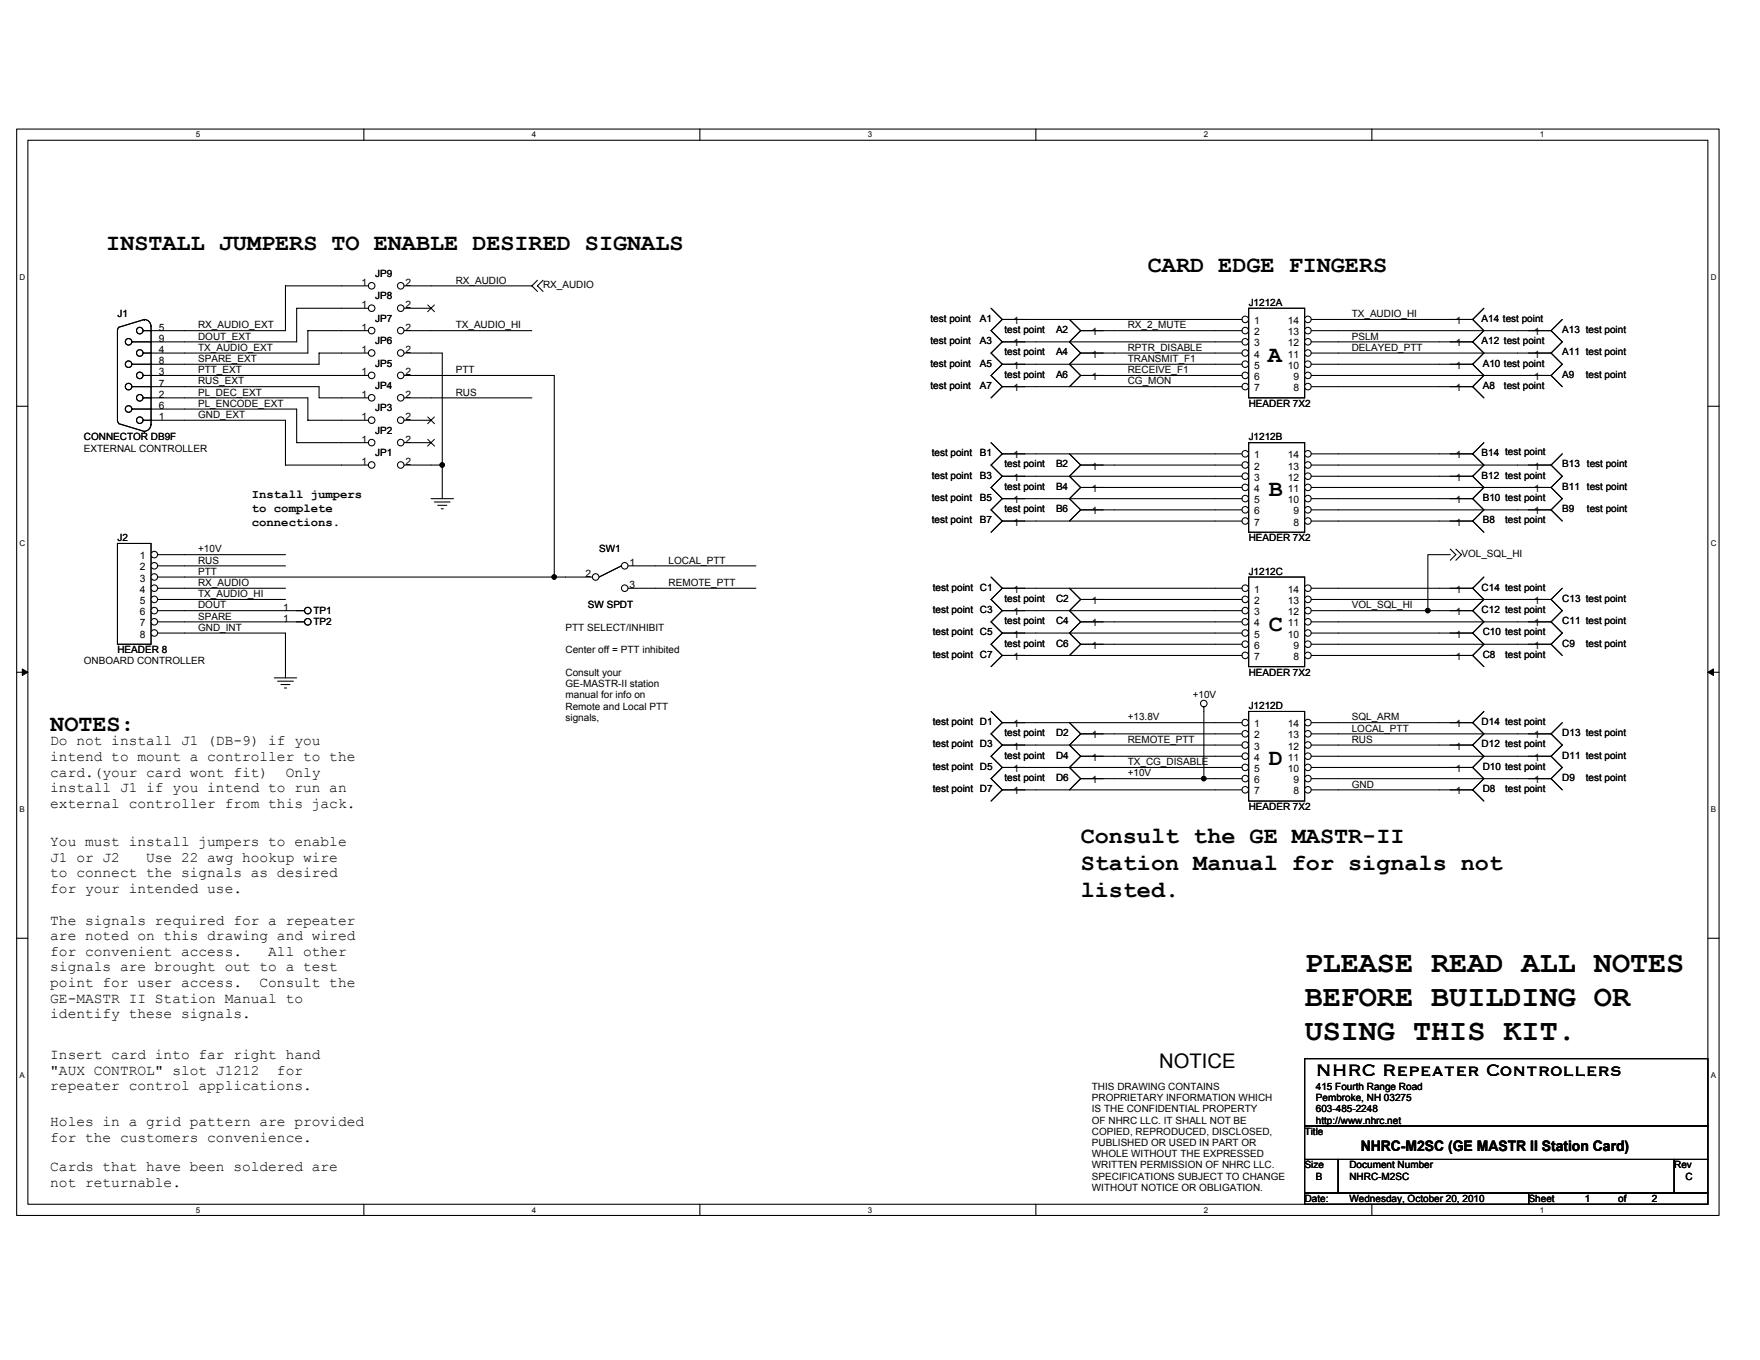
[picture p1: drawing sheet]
<svg xmlns="http://www.w3.org/2000/svg" width="279mm" height="216mm" viewBox="0 0 279 216" stroke-linecap="round" stroke-linejoin="round" font-family="sans-serif">
<path d="M2.6 20.5h270.3v172.5h-270.3zM4.4 22.3h266.7v168.9h-266.7z" fill="none" stroke="#000" stroke-width=".17"/>
<g fill="#fff">
<path d="M31.1 20.7h.7v1.4h-.7z"/>
<path d="M31.1 191.4h.7v1.4h-.7z"/>
</g>
<path d="M57.8 20.5v1.8M57.8 191.2v1.8" fill="none" stroke="#000" stroke-width=".17"/>
<g fill="#fff">
<path d="M84.4 20.7h.7v1.4h-.7z"/>
<path d="M84.4 191.4h.7v1.4h-.7z"/>
</g>
<path d="M111.1 20.5v1.8M111.1 191.2v1.8" fill="none" stroke="#000" stroke-width=".17"/>
<g fill="#fff">
<path d="M137.8 20.7h.7v1.4h-.7z"/>
<path d="M137.8 191.4h.7v1.4h-.7z"/>
</g>
<path d="M164.4 20.5v1.8M164.4 191.2v1.8" fill="none" stroke="#000" stroke-width=".17"/>
<g fill="#fff">
<path d="M191.1 20.7h.7v1.4h-.7z"/>
<path d="M191.1 191.4h.7v1.4h-.7z"/>
</g>
<path d="M217.8 20.5v1.8M217.8 191.2v1.8" fill="none" stroke="#000" stroke-width=".17"/>
<g fill="#fff">
<path d="M244.5 20.7h.7v1.4h-.7z"/>
<path d="M244.5 191.4h.7v1.4h-.7z"/>
<path d="M3.1 43.4h.9v1.4h-.9z"/>
<path d="M271.6 43.4h.9v1.4h-.9z"/>
<path d="M3.1 85.6h.9v1.4h-.9z"/>
<path d="M271.6 85.6h.9v1.4h-.9z"/>
</g>
<path d="M2.6 64.5h1.8M271.1 64.5h1.8" fill="none" stroke="#000" stroke-width=".17"/>
<g fill="#fff">
<path d="M3.1 127.8h.8v1.4h-.8z"/>
<path d="M271.6 127.8h.8v1.4h-.8z"/>
</g>
<path d="M2.6 106.7h1.8M271.1 106.7h1.8" fill="none" stroke="#000" stroke-width=".17"/>
<path d="M3.5 106.2l.9 .5-.9 .5zM271.1 106.7l.9-.5v1z" fill="#000" stroke="#000" stroke-width=".16"/>
<g fill="#fff">
<path d="M3.1 170.1h.8v1.4h-.8z"/>
<path d="M271.5 170.1h.9v1.4h-.9z"/>
</g>
<g fill="none" stroke="#000" stroke-width=".17">
<path d="M29.3 59.6h24.9M54.2 45.4h-8.9v7.1h-16M54.2 52.5h-5.3v3.5h-19.6M54.2 56h-3.5v1.8h-21.4M54.2 48.9h-7.1v5.4h-17.8M68.4 52.5h16M68.4 56h1.8v23.2M68.4 59.6h19.6v32M68.4 45.4h16M84.4 45.4l.9 .9M85.3 44.5l-.9 .9M86.2 44.5l-.9 .9 .9 .9"/>
<path d="M164.4 54.3h28.5M164.4 57.8h28.5M164.4 50.7h28.5M176.9 52.5h16M176.9 56h16M176.9 59.6h16M212.4 52.5h28.5M212.4 56h28.5M212.4 54.3h16.1M212.4 59.6h28.5M212.4 57.8h16.1M212.4 50.7h16.1"/>
<path d="M29.3 61.4h21.4v1.8h3.5M29.3 66.7h16v7.1h8.9M29.3 64.9h17.8v5.4h7.1M29.3 63.2h19.6v3.5h5.3M68.4 73.8h1.8M68.4 79.2h3.6M68.4 63.2h16M69 79.7h2.5M164.4 61.4h28.5M164.4 72.1h28.5M164.4 75.6h28.5M164.4 79.2h28.5"/>
<path d="M176.9 73.8h16M176.9 77.4h16M212.4 61.4h16.1M212.4 73.8h28.5M212.4 72.1h16.1M212.4 77.4h28.5M212.4 75.6h16.1M212.4 79.2h16.1M29.3 95.2h16M29.3 93.4h16M29.3 98.7h16M29.3 96.9h16"/>
<path d="M29.3 91.6h60.5M29.3 89.8h16M29.3 88.1h16M69.5 80.2h1.4M70 80.8h.4M104 93.4h16M104 89.8h16M164.4 82.7h28.5M164.4 93.4h28.5M164.4 96.9h28.5M176.9 80.9h16M176.9 95.2h16"/>
<path d="M176.9 98.7h16M212.4 80.9h28.5M212.4 82.7h16.1M212.4 95.2h28.5M212.4 93.4h16.1M212.4 98.7h28.5M212.4 96.9h16.1M230.2 88.1h-3.5v8.8M230.2 87.2l.9 .9-.9 .8M231.1 87.2l.9 .9-.9 .8M29.3 100.5h16v7.1M43.5 107.6h3.6"/>
<path d="M44.1 108.1h2.5M44.6 108.7h1.4M45.1 109.2h.4M164.4 100.5h28.5M164.4 104.1h28.5M164.4 114.7h28.5M164.4 118.3h28.5M176.9 102.3h16M176.9 116.5h16M191.1 112.2v11.4M198.2 112.9h8.9v14.3h-8.9zM212.4 102.3h28.5"/>
<path d="M212.4 100.5h16.1M212.4 104.1h16.1M212.4 116.5h28.5M212.4 114.7h16.1M212.4 118.3h16.1M164.4 121.8h28.5M164.4 125.4h28.5M176.9 120.1h16M176.9 123.6h16M212.4 120.1h28.5M212.4 123.6h28.5M212.4 121.8h16.1"/>
<path d="M212.4 125.4h16.1M2.6 148.9h1.8M271.1 148.9h1.8M207.1 168.1h64v10.6h-64zM207.1 178.7h64v5.4h-64zM207.1 184.1h5.3v5.3h-5.3zM207.1 189.4h35.6v1.8h-35.6zM212.4 184.1h53.4v5.3h-53.4zM242.7 189.4h28.4v1.8h-28.4zM265.8 184.1h5.3v5.3h-5.3z"/>
<circle cx="191.1" cy="111.7" r=".52"/>
</g>
<g fill="#000" stroke="#000" stroke-width=".17">
<circle cx="70.2" cy="73.8" r=".35"/>
<circle cx="88" cy="91.6" r=".35"/>
<circle cx="226.7" cy="96.9" r=".35"/>
<circle cx="191.1" cy="123.6" r=".35"/>
</g>
<circle cx="197.7" cy="114.7" r=".52" fill="#fff" stroke="#000" stroke-width=".17"/>
<path d="M192.9 114.7h4.3" fill="none" stroke="#000" stroke-width=".17"/>
<circle cx="207.6" cy="114.7" r=".52" fill="#fff" stroke="#000" stroke-width=".17"/>
<path d="M208.2 114.7h4.2" fill="none" stroke="#000" stroke-width=".17"/>
<circle cx="197.7" cy="116.5" r=".52" fill="#fff" stroke="#000" stroke-width=".17"/>
<path d="M192.9 116.5h4.3" fill="none" stroke="#000" stroke-width=".17"/>
<circle cx="207.6" cy="116.5" r=".52" fill="#fff" stroke="#000" stroke-width=".17"/>
<path d="M208.2 116.5h4.2" fill="none" stroke="#000" stroke-width=".17"/>
<circle cx="197.7" cy="118.3" r=".52" fill="#fff" stroke="#000" stroke-width=".17"/>
<path d="M192.9 118.3h4.3" fill="none" stroke="#000" stroke-width=".17"/>
<circle cx="207.6" cy="118.3" r=".52" fill="#fff" stroke="#000" stroke-width=".17"/>
<path d="M208.2 118.3h4.2" fill="none" stroke="#000" stroke-width=".17"/>
<circle cx="197.7" cy="120" r=".52" fill="#fff" stroke="#000" stroke-width=".17"/>
<path d="M192.9 120.1h4.3" fill="none" stroke="#000" stroke-width=".17"/>
<circle cx="207.6" cy="120" r=".52" fill="#fff" stroke="#000" stroke-width=".17"/>
<path d="M208.2 120.1h4.2" fill="none" stroke="#000" stroke-width=".17"/>
<circle cx="197.7" cy="121.8" r=".52" fill="#fff" stroke="#000" stroke-width=".17"/>
<path d="M192.9 121.8h4.3" fill="none" stroke="#000" stroke-width=".17"/>
<circle cx="207.6" cy="121.8" r=".52" fill="#fff" stroke="#000" stroke-width=".17"/>
<path d="M208.2 121.8h4.2" fill="none" stroke="#000" stroke-width=".17"/>
<circle cx="197.7" cy="123.6" r=".52" fill="#fff" stroke="#000" stroke-width=".17"/>
<path d="M192.9 123.6h4.3" fill="none" stroke="#000" stroke-width=".17"/>
<circle cx="207.6" cy="123.6" r=".52" fill="#fff" stroke="#000" stroke-width=".17"/>
<path d="M208.2 123.6h4.2" fill="none" stroke="#000" stroke-width=".17"/>
<circle cx="197.7" cy="125.4" r=".52" fill="#fff" stroke="#000" stroke-width=".17"/>
<path d="M192.9 125.4h4.3" fill="none" stroke="#000" stroke-width=".17"/>
<circle cx="207.6" cy="125.4" r=".52" fill="#fff" stroke="#000" stroke-width=".17"/>
<path d="M208.2 125.4h4.2" fill="none" stroke="#000" stroke-width=".17"/>
<circle cx="59" cy="52.5" r=".52" fill="#fff" stroke="#000" stroke-width=".17"/>
<path d="M54.2 52.5h4.3" fill="none" stroke="#000" stroke-width=".17"/>
<circle cx="63.6" cy="52.5" r=".52" fill="#fff" stroke="#000" stroke-width=".17"/>
<path d="M64.2 52.5h4.2M157.3 56l1.8 1.8-1.8 1.8M159.1 57.8h5.3M169.8 57.8l1.8 1.8-1.8 1.8M171.6 59.6h5.3M157.3 95.2l1.8 1.7-1.8 1.8M159.1 96.9h5.3M157.3 120.1l1.8 1.7-1.8 1.8M159.1 121.8h5.3" fill="none" stroke="#000" stroke-width=".17"/>
<circle cx="59" cy="63.2" r=".52" fill="#fff" stroke="#000" stroke-width=".17"/>
<path d="M54.2 63.2h4.3" fill="none" stroke="#000" stroke-width=".17"/>
<circle cx="63.6" cy="63.2" r=".52" fill="#fff" stroke="#000" stroke-width=".17"/>
<path d="M64.2 63.2h4.2M157.3 77.4l1.8 1.8-1.8 1.7M159.1 79.2h5.3M18.6 86.3h5.4v16h-5.4zM169.8 121.8l1.8 1.8-1.8 1.8M171.6 123.6h5.3" fill="none" stroke="#000" stroke-width=".17"/>
<circle cx="24.5" cy="88" r=".52" fill="#fff" stroke="#000" stroke-width=".17"/>
<path d="M25 88.1h4.3" fill="none" stroke="#000" stroke-width=".17"/>
<circle cx="24.5" cy="89.8" r=".52" fill="#fff" stroke="#000" stroke-width=".17"/>
<path d="M25 89.8h4.3" fill="none" stroke="#000" stroke-width=".17"/>
<circle cx="24.5" cy="91.6" r=".52" fill="#fff" stroke="#000" stroke-width=".17"/>
<path d="M25 91.6h4.3" fill="none" stroke="#000" stroke-width=".17"/>
<circle cx="24.5" cy="93.4" r=".52" fill="#fff" stroke="#000" stroke-width=".17"/>
<path d="M25 93.4h4.3" fill="none" stroke="#000" stroke-width=".17"/>
<circle cx="24.5" cy="95.2" r=".52" fill="#fff" stroke="#000" stroke-width=".17"/>
<path d="M25 95.2h4.3" fill="none" stroke="#000" stroke-width=".17"/>
<circle cx="24.5" cy="96.9" r=".52" fill="#fff" stroke="#000" stroke-width=".17"/>
<path d="M25 96.9h4.3" fill="none" stroke="#000" stroke-width=".17"/>
<circle cx="24.5" cy="98.7" r=".52" fill="#fff" stroke="#000" stroke-width=".17"/>
<path d="M25 98.7h4.3" fill="none" stroke="#000" stroke-width=".17"/>
<circle cx="24.5" cy="100.5" r=".52" fill="#fff" stroke="#000" stroke-width=".17"/>
<path d="M25 100.5h4.3" fill="none" stroke="#000" stroke-width=".17"/>
<circle cx="59" cy="73.8" r=".52" fill="#fff" stroke="#000" stroke-width=".17"/>
<path d="M54.2 73.8h4.3" fill="none" stroke="#000" stroke-width=".17"/>
<circle cx="63.6" cy="73.8" r=".52" fill="#fff" stroke="#000" stroke-width=".17"/>
<g fill="none" stroke="#000" stroke-width=".17">
<path d="M169.8 54.3l1.8 1.7-1.8 1.8M171.6 56h5.3M240.9 59.6h5.3M248 57.8l-1.8 1.8 1.8 1.8M64.2 73.8h4.2M157.3 70.3l1.8 1.8-1.8 1.7M159.1 72.1h5.3M169.8 75.6l1.8 1.8-1.8 1.8M171.6 77.4h5.3M98.7 89.8l-3.6 1.8M157.3 98.7l1.8 1.8-1.8 1.8M159.1 100.5h5.3"/>
<path d="M169.8 100.5l1.8 1.8-1.8 1.8M171.6 102.3h5.3"/>
</g>
<circle cx="94.6" cy="91.6" r=".52" fill="#fff" stroke="#000" stroke-width=".17"/>
<path d="M89.8 91.6h4.2" fill="none" stroke="#000" stroke-width=".17"/>
<circle cx="99.2" cy="89.8" r=".52" fill="#fff" stroke="#000" stroke-width=".17"/>
<path d="M99.7 89.8h4.3" fill="none" stroke="#000" stroke-width=".17"/>
<circle cx="99.2" cy="93.4" r=".52" fill="#fff" stroke="#000" stroke-width=".17"/>
<g fill="none" stroke="#000" stroke-width=".17">
<path d="M18.6 52.5v14.2l.2 .5M18.8 52l-.2 .5M21 54.3h8.3M21 57.8h8.3M22.7 52.5h6.6M22.7 56h6.6M22.7 59.6h6.6M22.9 50.7a1.07 1.07 0 0 1 1.1 1.1M22.9 50.7h.1M22.9 50.7l-4.1 1.3M24 51.8v15.6a1.1 1.1 0 0 1-1.1 1.1M18.8 67.2l4.1 1.3"/>
<path d="M21 61.4h8.3M21 64.9h8.3M22.7 63.2h6.6M22.7 66.7h6.6M22.9 68.5h.1M157.3 73.8l1.8 1.8-1.8 1.8M159.1 75.6h5.3M198.2 70.3h8.9v14.2h-8.9zM99.7 93.4h4.3M157.3 80.9l1.8 1.8-1.8 1.8M159.1 82.7h5.3M169.8 118.3l1.8 1.8-1.8 1.7"/>
<path d="M171.6 120.1h5.3"/>
<circle cx="20.4" cy="57.8" r=".52"/>
<circle cx="20.4" cy="54.3" r=".52"/>
<circle cx="22.2" cy="56" r=".52"/>
<circle cx="22.2" cy="52.5" r=".52"/>
<circle cx="22.2" cy="59.6" r=".52"/>
<circle cx="20.4" cy="64.9" r=".52"/>
<circle cx="20.4" cy="61.4" r=".52"/>
<circle cx="22.2" cy="63.2" r=".52"/>
<circle cx="22.2" cy="66.7" r=".52"/>
</g>
<circle cx="197.7" cy="72" r=".52" fill="#fff" stroke="#000" stroke-width=".17"/>
<path d="M192.9 72.1h4.3" fill="none" stroke="#000" stroke-width=".17"/>
<circle cx="207.6" cy="72" r=".52" fill="#fff" stroke="#000" stroke-width=".17"/>
<path d="M208.2 72.1h4.2" fill="none" stroke="#000" stroke-width=".17"/>
<circle cx="197.7" cy="73.8" r=".52" fill="#fff" stroke="#000" stroke-width=".17"/>
<path d="M192.9 73.8h4.3" fill="none" stroke="#000" stroke-width=".17"/>
<circle cx="207.6" cy="73.8" r=".52" fill="#fff" stroke="#000" stroke-width=".17"/>
<path d="M208.2 73.8h4.2" fill="none" stroke="#000" stroke-width=".17"/>
<circle cx="197.7" cy="75.6" r=".52" fill="#fff" stroke="#000" stroke-width=".17"/>
<path d="M192.9 75.6h4.3" fill="none" stroke="#000" stroke-width=".17"/>
<circle cx="207.6" cy="75.6" r=".52" fill="#fff" stroke="#000" stroke-width=".17"/>
<path d="M208.2 75.6h4.2" fill="none" stroke="#000" stroke-width=".17"/>
<circle cx="197.7" cy="77.4" r=".52" fill="#fff" stroke="#000" stroke-width=".17"/>
<path d="M192.9 77.4h4.3" fill="none" stroke="#000" stroke-width=".17"/>
<circle cx="207.6" cy="77.4" r=".52" fill="#fff" stroke="#000" stroke-width=".17"/>
<path d="M208.2 77.4h4.2" fill="none" stroke="#000" stroke-width=".17"/>
<circle cx="197.7" cy="79.2" r=".52" fill="#fff" stroke="#000" stroke-width=".17"/>
<path d="M192.9 79.2h4.3" fill="none" stroke="#000" stroke-width=".17"/>
<circle cx="207.6" cy="79.2" r=".52" fill="#fff" stroke="#000" stroke-width=".17"/>
<path d="M208.2 79.2h4.2" fill="none" stroke="#000" stroke-width=".17"/>
<circle cx="197.7" cy="80.9" r=".52" fill="#fff" stroke="#000" stroke-width=".17"/>
<path d="M192.9 80.9h4.3" fill="none" stroke="#000" stroke-width=".17"/>
<circle cx="207.6" cy="80.9" r=".52" fill="#fff" stroke="#000" stroke-width=".17"/>
<path d="M208.2 80.9h4.2" fill="none" stroke="#000" stroke-width=".17"/>
<circle cx="197.7" cy="82.7" r=".52" fill="#fff" stroke="#000" stroke-width=".17"/>
<path d="M192.9 82.7h4.3" fill="none" stroke="#000" stroke-width=".17"/>
<circle cx="207.6" cy="82.7" r=".52" fill="#fff" stroke="#000" stroke-width=".17"/>
<path d="M208.2 82.7h4.2M240.9 116.5h5.3M248 114.7l-1.8 1.8 1.8 1.8" fill="none" stroke="#000" stroke-width=".17"/>
<circle cx="59" cy="45.4" r=".52" fill="#fff" stroke="#000" stroke-width=".17"/>
<path d="M54.2 45.4h4.3" fill="none" stroke="#000" stroke-width=".17"/>
<circle cx="63.6" cy="45.4" r=".52" fill="#fff" stroke="#000" stroke-width=".17"/>
<path d="M64.2 45.4h4.2M157.3 59.6l1.8 1.8-1.8 1.8M228.5 57.8h5.3M235.6 56l-1.8 1.8 1.8 1.8M159.1 61.4h5.3M240.9 73.8h5.3M248 72.1l-1.8 1.7 1.8 1.8M169.8 96.9l1.8 1.8-1.8 1.8M171.6 98.7h5.3" fill="none" stroke="#000" stroke-width=".17"/>
<circle cx="59" cy="56" r=".52" fill="#fff" stroke="#000" stroke-width=".17"/>
<path d="M54.2 56h4.3" fill="none" stroke="#000" stroke-width=".17"/>
<circle cx="63.6" cy="56" r=".52" fill="#fff" stroke="#000" stroke-width=".17"/>
<path d="M64.2 56h4.2M228.5 50.7h5.3M235.6 48.9l-1.8 1.8 1.8 1.8M240.9 95.2h5.3M248 93.4l-1.8 1.8 1.8 1.7" fill="none" stroke="#000" stroke-width=".17"/>
<circle cx="59" cy="66.7" r=".52" fill="#fff" stroke="#000" stroke-width=".17"/>
<path d="M54.2 66.7h4.3" fill="none" stroke="#000" stroke-width=".17"/>
<circle cx="63.6" cy="66.7" r=".52" fill="#fff" stroke="#000" stroke-width=".17"/>
<g fill="none" stroke="#000" stroke-width=".17">
<path d="M169.8 50.7l1.8 1.8-1.8 1.8M171.6 52.5h5.3M235.6 59.6l-1.8 1.8 1.8 1.8M64.2 66.7h4.2M228.5 72.1h5.3M228.5 61.4h5.3M235.6 70.3l-1.8 1.8 1.8 1.7M240.9 77.4h5.3M248 75.6l-1.8 1.8 1.8 1.8-1.8 1.7 1.8 1.8M45.3 96.9h3M198.2 91.6h8.9v14.2h-8.9zM228.5 93.4h5.3"/>
<path d="M235.6 91.6l-1.8 1.8 1.8 1.8M240.9 98.7h5.3M240.9 80.9h5.3M248 96.9l-1.8 1.8 1.8 1.8M157.3 102.3l1.8 1.8-1.8 1.7M159.1 104.1h5.3M228.5 114.7h5.3M228.5 118.3h5.3M235.6 112.9l-1.8 1.8 1.8 1.8-1.8 1.8 1.8 1.8M248 118.3l-1.8 1.8 1.8 1.7-1.8 1.8 1.8 1.8M157.3 123.6l1.8 1.8-1.8 1.8M159.1 125.4h5.3"/>
<path d="M228.5 125.4h5.3M235.6 123.6l-1.8 1.8 1.8 1.8M240.9 120.1h5.3M240.9 123.6h5.3"/>
<circle cx="48.9" cy="96.9" r=".52"/>
</g>
<path d="M67.9 66.2l1.1 1.1M69 66.2l-1.1 1.1" fill="none" stroke="#000" stroke-width=".16"/>
<circle cx="197.7" cy="93.4" r=".52" fill="#fff" stroke="#000" stroke-width=".17"/>
<path d="M192.9 93.4h4.3" fill="none" stroke="#000" stroke-width=".17"/>
<circle cx="207.6" cy="93.4" r=".52" fill="#fff" stroke="#000" stroke-width=".17"/>
<path d="M208.2 93.4h4.2" fill="none" stroke="#000" stroke-width=".17"/>
<circle cx="197.7" cy="95.2" r=".52" fill="#fff" stroke="#000" stroke-width=".17"/>
<path d="M192.9 95.2h4.3" fill="none" stroke="#000" stroke-width=".17"/>
<circle cx="207.6" cy="95.2" r=".52" fill="#fff" stroke="#000" stroke-width=".17"/>
<path d="M208.2 95.2h4.2" fill="none" stroke="#000" stroke-width=".17"/>
<circle cx="197.7" cy="96.9" r=".52" fill="#fff" stroke="#000" stroke-width=".17"/>
<path d="M192.9 96.9h4.3" fill="none" stroke="#000" stroke-width=".17"/>
<circle cx="207.6" cy="96.9" r=".52" fill="#fff" stroke="#000" stroke-width=".17"/>
<path d="M208.2 96.9h4.2" fill="none" stroke="#000" stroke-width=".17"/>
<circle cx="197.7" cy="98.7" r=".52" fill="#fff" stroke="#000" stroke-width=".17"/>
<path d="M192.9 98.7h4.3" fill="none" stroke="#000" stroke-width=".17"/>
<circle cx="207.6" cy="98.7" r=".52" fill="#fff" stroke="#000" stroke-width=".17"/>
<path d="M208.2 98.7h4.2" fill="none" stroke="#000" stroke-width=".17"/>
<circle cx="197.7" cy="100.5" r=".52" fill="#fff" stroke="#000" stroke-width=".17"/>
<path d="M192.9 100.5h4.3" fill="none" stroke="#000" stroke-width=".17"/>
<circle cx="207.6" cy="100.5" r=".52" fill="#fff" stroke="#000" stroke-width=".17"/>
<path d="M208.2 100.5h4.2" fill="none" stroke="#000" stroke-width=".17"/>
<circle cx="197.7" cy="102.3" r=".52" fill="#fff" stroke="#000" stroke-width=".17"/>
<path d="M192.9 102.3h4.3" fill="none" stroke="#000" stroke-width=".17"/>
<circle cx="207.6" cy="102.3" r=".52" fill="#fff" stroke="#000" stroke-width=".17"/>
<path d="M208.2 102.3h4.2" fill="none" stroke="#000" stroke-width=".17"/>
<circle cx="197.7" cy="104" r=".52" fill="#fff" stroke="#000" stroke-width=".17"/>
<path d="M192.9 104.1h4.3" fill="none" stroke="#000" stroke-width=".17"/>
<circle cx="207.6" cy="104" r=".52" fill="#fff" stroke="#000" stroke-width=".17"/>
<path d="M228.5 82.7h5.3M235.6 80.9l-1.8 1.8 1.8 1.8M208.2 104.1h4.2" fill="none" stroke="#000" stroke-width=".17"/>
<circle cx="59" cy="48.9" r=".52" fill="#fff" stroke="#000" stroke-width=".17"/>
<path d="M54.2 48.9h4.3" fill="none" stroke="#000" stroke-width=".17"/>
<circle cx="63.6" cy="48.9" r=".52" fill="#fff" stroke="#000" stroke-width=".17"/>
<g fill="none" stroke="#000" stroke-width=".17">
<path d="M64.2 48.9h4.2M240.9 56h5.3M248 54.3l-1.8 1.7 1.8 1.8M228.5 75.6h5.3M235.6 73.8l-1.8 1.8 1.8 1.8M45.3 98.7h3M169.8 93.4l1.8 1.8-1.8 1.7M171.6 95.2h5.3M228.5 96.9h5.3M235.6 95.2l-1.8 1.7 1.8 1.8M169.8 114.7l1.8 1.8-1.8 1.8M171.6 116.5h5.3"/>
<path d="M240.9 102.3h5.3M248 100.5l-1.8 1.8 1.8 1.8M228.5 121.8h5.3M235.6 120.1l-1.8 1.7 1.8 1.8"/>
<circle cx="48.9" cy="98.7" r=".52"/>
</g>
<path d="M67.9 48.4l1.1 1.1M69 48.4l-1.1 1.1" fill="none" stroke="#000" stroke-width=".16"/>
<circle cx="59" cy="59.6" r=".52" fill="#fff" stroke="#000" stroke-width=".17"/>
<path d="M54.2 59.6h4.3" fill="none" stroke="#000" stroke-width=".17"/>
<circle cx="63.6" cy="59.6" r=".52" fill="#fff" stroke="#000" stroke-width=".17"/>
<path d="M64.2 59.6h4.2M157.3 48.9l1.8 1.8-1.8 1.8M159.1 50.7h5.3M169.8 72.1l1.8 1.7-1.8 1.8M171.6 73.8h5.3M228.5 79.2h5.3M235.6 77.4l-1.8 1.8 1.8 1.7M228.5 104.1h5.3M235.6 102.3l-1.8 1.8 1.8 1.7" fill="none" stroke="#000" stroke-width=".17"/>
<circle cx="59" cy="70.3" r=".52" fill="#fff" stroke="#000" stroke-width=".17"/>
<path d="M54.2 70.3h4.3" fill="none" stroke="#000" stroke-width=".17"/>
<circle cx="63.6" cy="70.3" r=".52" fill="#fff" stroke="#000" stroke-width=".17"/>
<g fill="none" stroke="#000" stroke-width=".17">
<path d="M157.3 52.5l1.8 1.8-1.8 1.7M159.1 54.3h5.3M198.2 48.9h8.9v14.3h-8.9zM228.5 54.3h5.3M235.6 52.5l-1.8 1.8 1.8 1.7M240.9 52.5h5.3M248 50.7l-1.8 1.8 1.8 1.8M64.2 70.3h4.2M169.8 79.2l1.8 1.7-1.8 1.8M157.3 91.6l1.8 1.8-1.8 1.8M159.1 93.4h5.3M171.6 80.9h5.3"/>
<path d="M235.6 98.7l-1.8 1.8 1.8 1.8M157.3 112.9l1.8 1.8-1.8 1.8 1.8 1.8-1.8 1.8M159.1 114.7h5.3M159.1 118.3h5.3M228.5 100.5h5.3"/>
</g>
<path d="M67.9 69.7l1.1 1.1M69 69.7l-1.1 1.1" fill="none" stroke="#000" stroke-width=".16"/>
<circle cx="197.7" cy="50.7" r=".52" fill="#fff" stroke="#000" stroke-width=".17"/>
<path d="M192.9 50.7h4.3" fill="none" stroke="#000" stroke-width=".17"/>
<circle cx="207.6" cy="50.7" r=".52" fill="#fff" stroke="#000" stroke-width=".17"/>
<path d="M208.2 50.7h4.2" fill="none" stroke="#000" stroke-width=".17"/>
<circle cx="197.7" cy="52.5" r=".52" fill="#fff" stroke="#000" stroke-width=".17"/>
<path d="M192.9 52.5h4.3" fill="none" stroke="#000" stroke-width=".17"/>
<circle cx="207.6" cy="52.5" r=".52" fill="#fff" stroke="#000" stroke-width=".17"/>
<path d="M208.2 52.5h4.2" fill="none" stroke="#000" stroke-width=".17"/>
<circle cx="197.7" cy="54.3" r=".52" fill="#fff" stroke="#000" stroke-width=".17"/>
<path d="M192.9 54.3h4.3" fill="none" stroke="#000" stroke-width=".17"/>
<circle cx="207.6" cy="54.3" r=".52" fill="#fff" stroke="#000" stroke-width=".17"/>
<path d="M208.2 54.3h4.2" fill="none" stroke="#000" stroke-width=".17"/>
<circle cx="197.7" cy="56" r=".52" fill="#fff" stroke="#000" stroke-width=".17"/>
<path d="M192.9 56h4.3" fill="none" stroke="#000" stroke-width=".17"/>
<circle cx="207.6" cy="56" r=".52" fill="#fff" stroke="#000" stroke-width=".17"/>
<path d="M208.2 56h4.2" fill="none" stroke="#000" stroke-width=".17"/>
<circle cx="197.7" cy="57.8" r=".52" fill="#fff" stroke="#000" stroke-width=".17"/>
<path d="M192.9 57.8h4.3" fill="none" stroke="#000" stroke-width=".17"/>
<circle cx="207.6" cy="57.8" r=".52" fill="#fff" stroke="#000" stroke-width=".17"/>
<path d="M208.2 57.8h4.2" fill="none" stroke="#000" stroke-width=".17"/>
<circle cx="197.7" cy="59.6" r=".52" fill="#fff" stroke="#000" stroke-width=".17"/>
<path d="M192.9 59.6h4.3" fill="none" stroke="#000" stroke-width=".17"/>
<circle cx="207.6" cy="59.6" r=".52" fill="#fff" stroke="#000" stroke-width=".17"/>
<path d="M208.2 59.6h4.2" fill="none" stroke="#000" stroke-width=".17"/>
<circle cx="197.7" cy="61.4" r=".52" fill="#fff" stroke="#000" stroke-width=".17"/>
<path d="M192.9 61.4h4.3" fill="none" stroke="#000" stroke-width=".17"/>
<circle cx="207.6" cy="61.4" r=".52" fill="#fff" stroke="#000" stroke-width=".17"/>
<path d="M208.2 61.4h4.2" fill="none" stroke="#000" stroke-width=".17"/>
<g fill="#000" stroke="#000" stroke-width=".17">
<circle cx="70.2" cy="73.8" r=".35"/>
<circle cx="88" cy="91.6" r=".35"/>
<circle cx="226.7" cy="96.9" r=".35"/>
<circle cx="191.1" cy="123.6" r=".35"/>
</g>
<g font-size="4.8">
<text x="207.1" y="154.3">PLEASE READ ALL NOTES</text>
<text x="207.1" y="159.7">BEFORE BUILDING OR</text>
<text x="207.1" y="165.2">USING THIS KIT.</text>
</g>
<g font-size="3.7">
<text x="16.9" y="39.6">INSTALL JUMPERS TO ENABLE DESIRED SIGNALS</text>
<text x="182.2" y="43.2">CARD EDGE FINGERS</text>
<text x="201.3" y="57.4">A</text>
<text x="201.4" y="78.7">B</text>
<text x="201.4" y="100.2">C</text>
<text x="8" y="116.1">NOTES:</text>
<text x="201.4" y="121.4">D</text>
<text x="171.6" y="133.9">Consult the GE MASTR-II</text>
<text x="171.6" y="138.1">Station Manual for signals not</text>
<text x="171.6" y="142.4">listed.</text>
</g>
<text font-size="3.4" x="208.9" y="170.8">NHRC Repeater Controllers</text>
<text font-size="3.2" x="184" y="169.5">NOTICE</text>
<g font-size="2.3">
<text x="8" y="118.3">Do not install J1 (DB-9) if you</text>
<text x="8" y="120.8">intend to mount a controller to the</text>
<text x="8" y="123.3">card.(your card wont fit)</text>
<text x="8" y="125.8">install J1 if you intend to run an</text>
<text x="45.4" y="123.3">Only</text>
<text x="8" y="128.2">external controller from this jack.</text>
<text x="8" y="134.3">You must install jumpers to enable</text>
<text x="8" y="136.8">J1 or J2</text>
<text x="23.2" y="136.8">Use 22 awg hookup wire</text>
<text x="8" y="139.3">to connect the signals as desired</text>
<text x="8" y="141.8">for your intended use.</text>
<text x="8" y="146.8">The signals required for a repeater</text>
<text x="8" y="149.3">are noted on this drawing and wired</text>
<text x="8" y="151.7">for convenient access.</text>
<text x="8" y="154.2">signals are brought out to a test</text>
<text x="42.6" y="151.7">All other</text>
<text x="8" y="156.7">point for user access.</text>
<text x="8" y="159.2">GE-MASTR II Station Manual to</text>
<text x="8" y="161.6">identify these signals.</text>
<text x="41.2" y="156.7">Consult the</text>
<text x="8" y="168.1">Insert card into far right hand</text>
<text x="8" y="170.6">&quot;AUX CONTROL&quot; slot J1212</text>
<text x="8" y="173.1">repeater control applications.</text>
<text x="44" y="170.6">for</text>
<text x="8" y="178.8">Holes in a grid pattern are provided</text>
<text x="8" y="185.9">Cards that have been soldered are</text>
<text x="8" y="181.3">for the customers convenience.</text>
<text x="216" y="182.6">NHRC-M2SC (GE MASTR II Station Card)</text>
<text x="8" y="188.4">not returnable.</text>
</g>
<g font-size="1.9">
<text x="40" y="79">Install jumpers</text>
<text x="40" y="81.2">to complete</text>
<text x="40" y="83.5">connections.</text>
</g>
<g font-size="1.6">
<text x="57.4" y="45.4">1</text>
<text x="59.5" y="44">JP9</text>
<text x="59.5" y="47.5">JP8</text>
<text x="64.3" y="45.4">2</text>
<text x="72.3" y="45">RX_AUDIO</text>
<text x="86.2" y="45.7">RX_AUDIO</text>
<text x="18.6" y="50.4">J1</text>
<text x="25.2" y="52.5">5</text>
<text x="31.5" y="53.9">DOUT_EXT</text>
<text x="31.5" y="52.1">RX_AUDIO_EXT</text>
<text x="57.4" y="52.5">1</text>
<text x="57.4" y="48.9">1</text>
<text x="59.5" y="51.1">JP7</text>
<text x="64.3" y="52.5">2</text>
<text x="64.3" y="48.9">2</text>
<text x="72.3" y="52.1">TX_AUDIO_HI</text>
<text x="147.7" y="51.1">test point</text>
<text x="155.6" y="51.1">A1</text>
<text x="159.5" y="52.9">test point</text>
<text x="160.9" y="51.4">1</text>
<text x="167.6" y="52.9">A2</text>
<text x="173.3" y="53.2">1</text>
<text x="179" y="52.1">RX_2_MUTE</text>
<text x="198.2" y="48.6">J1212A</text>
<text x="199.1" y="51.4">1</text>
<text x="199.1" y="53.2">2</text>
<text x="204.4" y="51.4">14</text>
<text x="204.4" y="53.2">13</text>
<text x="214.6" y="53.9">PSLM</text>
<text x="214.6" y="50.4">TX_AUDIO_HI</text>
<text x="231.1" y="51.4">1</text>
<text x="235.2" y="51.1">A14 test point</text>
<text x="243.6" y="53.2">1</text>
<text x="248" y="52.9">A13 test point</text>
<text x="25.2" y="54.3">9</text>
<text x="25.2" y="56">4</text>
<text x="25.2" y="57.8">8</text>
<text x="25.2" y="59.6">3</text>
<text x="31.5" y="59.2">PTT_EXT</text>
<text x="31.5" y="55.7">TX_AUDIO_EXT</text>
<text x="31.5" y="57.5">SPARE_EXT</text>
<text x="57.4" y="56">1</text>
<text x="57.4" y="59.6">1</text>
<text x="59.5" y="54.6">JP6</text>
<text x="59.5" y="58.2">JP5</text>
<text x="64.3" y="56">2</text>
<text x="64.3" y="59.6">2</text>
<text x="72.3" y="59.2">PTT</text>
<text x="147.7" y="58.2">test point</text>
<text x="147.7" y="54.6">test point</text>
<text x="155.6" y="58.2">A5</text>
<text x="155.6" y="54.6">A3</text>
<text x="159.5" y="60">test point</text>
<text x="159.5" y="56.4">test point</text>
<text x="160.9" y="58.5">1</text>
<text x="160.9" y="55">1</text>
<text x="167.6" y="60">A6</text>
<text x="167.6" y="56.4">A4</text>
<text x="173.3" y="56.8">1</text>
<text x="179" y="55.7">RPTR_DISABLE</text>
<text x="179" y="59.2">RECEIVE_F1</text>
<text x="179" y="57.5">TRANSMIT_F1</text>
<text x="199.1" y="55">3</text>
<text x="199.1" y="56.8">4</text>
<text x="199.1" y="58.5">5</text>
<text x="204.4" y="55">12</text>
<text x="204.4" y="56.8">11</text>
<text x="204.4" y="58.5">10</text>
<text x="214.6" y="55.7">DELAYED_PTT</text>
<text x="231.1" y="58.5">1</text>
<text x="231.1" y="55">1</text>
<text x="235.2" y="54.6">A12 test point</text>
<text x="235.4" y="58.2">A10 test point</text>
<text x="243.6" y="56.8">1</text>
<text x="248" y="60">A9</text>
<text x="248" y="56.4">A11 test point</text>
<text x="251.7" y="60">test point</text>
<text x="25.2" y="61.4">7</text>
<text x="25.2" y="63.1">2</text>
<text x="25.2" y="64.9">6</text>
<text x="31.5" y="61">RUS_EXT</text>
<text x="31.5" y="64.6">PL_ENCODE_EXT</text>
<text x="31.5" y="62.8">PL_DEC_EXT</text>
<text x="57.4" y="63.1">1</text>
<text x="59.5" y="61.7">JP4</text>
<text x="59.5" y="65.3">JP3</text>
<text x="64.3" y="63.1">2</text>
<text x="72.3" y="62.8">RUS</text>
<text x="147.7" y="61.7">test point</text>
<text x="155.6" y="61.7">A7</text>
<text x="160.9" y="62.1">1</text>
<text x="173.3" y="60.3">1</text>
<text x="179" y="61">CG_MON</text>
<text x="198.2" y="64.6">HEADER 7X2</text>
<text x="199.1" y="60.3">6</text>
<text x="199.1" y="62.1">7</text>
<text x="205.3" y="60.3">9</text>
<text x="205.3" y="62.1">8</text>
<text x="231.1" y="62.1">1</text>
<text x="235.4" y="61.7">A8</text>
<text x="238.8" y="61.7">test point</text>
<text x="243.6" y="60.3">1</text>
<text x="13.3" y="71.7">EXTERNAL CONTROLLER</text>
<text x="13.3" y="69.9">CONNECTOR DB9F</text>
<text x="25.2" y="66.7">1</text>
<text x="31.5" y="66.4">GND_EXT</text>
<text x="57.4" y="66.7">1</text>
<text x="57.4" y="70.3">1</text>
<text x="59.5" y="68.9">JP2</text>
<text x="64.3" y="66.7">2</text>
<text x="64.3" y="70.3">2</text>
<text x="198.2" y="69.9">J1212B</text>
<text x="57.4" y="73.8">1</text>
<text x="59.5" y="72.4">JP1</text>
<text x="64.3" y="73.8">2</text>
<text x="147.9" y="72.4">test point</text>
<text x="147.9" y="76">test point</text>
<text x="155.6" y="72.4">B1</text>
<text x="155.6" y="76">B3</text>
<text x="159.5" y="77.7">test point</text>
<text x="159.5" y="74.2">test point</text>
<text x="160.9" y="72.8">1</text>
<text x="160.9" y="76.3">1</text>
<text x="167.6" y="77.7">B4</text>
<text x="167.6" y="74.2">B2</text>
<text x="173.3" y="74.5">1</text>
<text x="199.1" y="72.8">1</text>
<text x="199.1" y="74.5">2</text>
<text x="199.1" y="76.3">3</text>
<text x="204.4" y="72.8">14</text>
<text x="204.4" y="74.5">13</text>
<text x="204.4" y="76.3">12</text>
<text x="231.1" y="72.8">1</text>
<text x="231.1" y="76.3">1</text>
<text x="235.2" y="72.4">B14 test point</text>
<text x="235.2" y="76">B12 test point</text>
<text x="243.6" y="74.5">1</text>
<text x="248" y="74.2">B13 test point</text>
<text x="248" y="77.7">B11 test point</text>
<text x="147.9" y="79.5">test point</text>
<text x="147.9" y="83.1">test point</text>
<text x="155.6" y="79.5">B5</text>
<text x="155.6" y="83.1">B7</text>
<text x="159.5" y="81.3">test point</text>
<text x="160.9" y="79.9">1</text>
<text x="160.9" y="83.4">1</text>
<text x="167.6" y="81.3">B6</text>
<text x="173.3" y="78.1">1</text>
<text x="173.3" y="81.7">1</text>
<text x="199.1" y="78.1">4</text>
<text x="199.1" y="79.9">5</text>
<text x="199.1" y="81.7">6</text>
<text x="199.1" y="83.4">7</text>
<text x="204.4" y="78.1">11</text>
<text x="204.4" y="79.9">10</text>
<text x="205.3" y="81.7">9</text>
<text x="205.3" y="83.4">8</text>
<text x="231.1" y="83.4">1</text>
<text x="231.1" y="79.9">1</text>
<text x="235.4" y="83.1">B8</text>
<text x="235.4" y="79.5">B10 test point</text>
<text x="239" y="83.1">test point</text>
<text x="243.6" y="78.1">1</text>
<text x="243.6" y="81.7">1</text>
<text x="248" y="81.3">B9</text>
<text x="251.9" y="81.3">test point</text>
<text x="18.6" y="85.9">J2</text>
<text x="22.2" y="88.8">1</text>
<text x="31.5" y="89.5">RUS</text>
<text x="31.5" y="87.7">+10V</text>
<text x="95.1" y="87.7">SW1</text>
<text x="99.9" y="89.8">1</text>
<text x="106.1" y="89.5">LOCAL_PTT</text>
<text x="198.2" y="85.9">HEADER 7X2</text>
<text x="232" y="88.4">VOL_SQL_HI</text>
<text x="22.2" y="90.6">2</text>
<text x="22.2" y="92.3">3</text>
<text x="22.2" y="94.1">4</text>
<text x="22.2" y="95.9">5</text>
<text x="31.5" y="91.2">PTT</text>
<text x="31.5" y="93">RX_AUDIO</text>
<text x="31.5" y="94.8">TX_AUDIO_HI</text>
<text x="93" y="91.6">2</text>
<text x="99.9" y="93.4">3</text>
<text x="106.1" y="93">REMOTE_PTT</text>
<text x="148.1" y="93.7">test point C1</text>
<text x="159.5" y="95.5">test point</text>
<text x="160.9" y="94.1">1</text>
<text x="167.6" y="95.5">C2</text>
<text x="173.3" y="95.9">1</text>
<text x="198.2" y="91.2">J1212C</text>
<text x="199.1" y="94.1">1</text>
<text x="199.1" y="95.9">2</text>
<text x="204.4" y="94.1">14</text>
<text x="204.4" y="95.9">13</text>
<text x="231.1" y="94.1">1</text>
<text x="235.2" y="93.7">C14 test point</text>
<text x="243.6" y="95.9">1</text>
<text x="248" y="95.5">C13 test point</text>
<text x="22.2" y="97.7">6</text>
<text x="22.2" y="99.4">7</text>
<text x="22.2" y="101.2">8</text>
<text x="31.5" y="96.6">DOUT</text>
<text x="31.5" y="98.4">SPARE</text>
<text x="31.5" y="100.1">GND_INT</text>
<text x="45" y="96.9">1</text>
<text x="45" y="98.7">1</text>
<text x="49.8" y="97.5">TP1</text>
<text x="49.8" y="99.3">TP2</text>
<text x="89.8" y="100.1">PTT SELECT/INHIBIT</text>
<text x="93.3" y="96.6">SW SPDT</text>
<text x="148.1" y="97.3">test point C3</text>
<text x="148.1" y="100.9">test point C5</text>
<text x="159.5" y="99.1">test point</text>
<text x="160.9" y="97.7">1</text>
<text x="160.9" y="101.2">1</text>
<text x="167.6" y="99.1">C4</text>
<text x="173.3" y="99.4">1</text>
<text x="199.1" y="97.7">3</text>
<text x="199.1" y="99.4">4</text>
<text x="199.1" y="101.2">5</text>
<text x="204.4" y="97.7">12</text>
<text x="204.4" y="99.4">11</text>
<text x="204.4" y="101.2">10</text>
<text x="214.6" y="96.6">VOL_SQL_HI</text>
<text x="231.1" y="97.7">1</text>
<text x="231.1" y="101.2">1</text>
<text x="235.2" y="97.3">C12 test point</text>
<text x="235.4" y="100.9">C10 test point</text>
<text x="243.6" y="99.4">1</text>
<text x="248" y="99.1">C11 test point</text>
<text x="13.3" y="105.5">ONBOARD CONTROLLER</text>
<text x="18.6" y="103.7">HEADER 8</text>
<text x="89.8" y="103.7">Center off = PTT inhibited</text>
<text x="89.8" y="107.3">Consult your</text>
<text x="148.1" y="104.4">test point C7</text>
<text x="159.5" y="102.6">test point</text>
<text x="160.9" y="104.8">1</text>
<text x="167.6" y="102.6">C6</text>
<text x="173.3" y="103">1</text>
<text x="198.2" y="107.3">HEADER 7X2</text>
<text x="199.1" y="103">6</text>
<text x="199.1" y="104.8">7</text>
<text x="205.3" y="103">9</text>
<text x="205.3" y="104.8">8</text>
<text x="231.1" y="104.8">1</text>
<text x="235.4" y="104.4">C8</text>
<text x="238.9" y="104.4">test point</text>
<text x="243.6" y="103">1</text>
<text x="248" y="102.6">C9</text>
<text x="251.7" y="102.6">test point</text>
<text x="89.8" y="109.1">GE-MASTR-II station</text>
<text x="89.8" y="110.8">manual for info on</text>
<text x="89.8" y="112.6">Remote and Local PTT</text>
<text x="189.3" y="110.8">+10V</text>
<text x="198.2" y="112.6">J1212D</text>
<text x="89.8" y="114.4">signals,</text>
<text x="148.1" y="115.1">test point D1</text>
<text x="148.1" y="118.6">test point D3</text>
<text x="159.5" y="116.9">test point</text>
<text x="160.9" y="115.4">1</text>
<text x="160.9" y="119">1</text>
<text x="167.6" y="116.9">D2</text>
<text x="173.3" y="117.2">1</text>
<text x="179" y="114.4">+13.8V</text>
<text x="179" y="117.9">REMOTE_PTT</text>
<text x="199.1" y="115.4">1</text>
<text x="199.1" y="117.2">2</text>
<text x="199.1" y="119">3</text>
<text x="204.4" y="115.4">14</text>
<text x="204.4" y="117.2">13</text>
<text x="204.4" y="119">12</text>
<text x="214.6" y="116.1">LOCAL_PTT</text>
<text x="214.6" y="114.4">SQL_ARM</text>
<text x="214.6" y="117.9">RUS</text>
<text x="231.1" y="115.4">1</text>
<text x="231.1" y="119">1</text>
<text x="235.2" y="115.1">D14 test point</text>
<text x="235.2" y="118.6">D12 test point</text>
<text x="243.6" y="117.2">1</text>
<text x="248" y="116.9">D13 test point</text>
<text x="148.1" y="122.2">test point D5</text>
<text x="148.1" y="125.8">test point D7</text>
<text x="159.5" y="124">test point</text>
<text x="159.5" y="120.4">test point</text>
<text x="160.9" y="122.6">1</text>
<text x="167.6" y="124">D6</text>
<text x="167.6" y="120.4">D4</text>
<text x="173.3" y="124.3">1</text>
<text x="173.3" y="120.8">1</text>
<text x="179" y="121.5">TX_CG_DISABLE</text>
<text x="179" y="123.3">+10V</text>
<text x="199.1" y="120.8">4</text>
<text x="199.1" y="122.6">5</text>
<text x="199.1" y="124.3">6</text>
<text x="204.4" y="120.8">11</text>
<text x="204.4" y="122.6">10</text>
<text x="205.3" y="124.3">9</text>
<text x="214.6" y="125">GND</text>
<text x="231.1" y="122.6">1</text>
<text x="235.4" y="125.8">D8</text>
<text x="235.4" y="122.2">D10 test point</text>
<text x="238.9" y="125.8">test point</text>
<text x="243.6" y="120.8">1</text>
<text x="243.6" y="124.3">1</text>
<text x="248" y="120.4">D11 test point</text>
<text x="248" y="124">D9</text>
<text x="251.7" y="124">test point</text>
<text x="160.9" y="126.1">1</text>
<text x="198.2" y="128.6">HEADER 7X2</text>
<text x="199.1" y="126.1">7</text>
<text x="205.3" y="126.1">8</text>
<text x="231.1" y="126.1">1</text>
<text x="173.3" y="173">THIS DRAWING CONTAINS</text>
<text x="208.9" y="173">415 Fourth Range Road</text>
<text x="173.3" y="176.6">IS THE CONFIDENTIAL PROPERTY</text>
<text x="173.3" y="174.8">PROPRIETARY INFORMATION WHICH</text>
<text x="173.3" y="178.4">OF NHRC LLC. IT SHALL NOT BE</text>
<text x="208.9" y="174.8">Pembroke, NH 03275</text>
<text x="208.9" y="176.6">603-485-2248</text>
<text x="208.9" y="178.4">http://www.nhrc.net</text>
<text x="173.3" y="180.1">COPIED, REPRODUCED, DISCLOSED,</text>
<text x="173.3" y="185.5">WRITTEN PERMISSION OF NHRC LLC.</text>
<text x="173.3" y="181.9">PUBLISHED OR USED IN PART OR</text>
<text x="173.3" y="183.7">WHOLE WITHOUT THE EXPRESSED</text>
<text x="207.1" y="180.1">Title</text>
<text x="207.1" y="185.5">Size</text>
<text x="214.2" y="185.5">Document Number</text>
<text x="265.8" y="185.5">Rev</text>
<text x="173.3" y="187.3">SPECIFICATIONS SUBJECT TO CHANGE</text>
<text x="173.3" y="189">WITHOUT NOTICE OR OBLIGATION.</text>
<text x="207.1" y="190.8">Date:</text>
<text x="208.9" y="187.3">B</text>
<text x="214.2" y="187.3">NHRC-M2SC</text>
<text x="214.2" y="190.8">Wednesday, October 20, 2010</text>
<text x="242.7" y="190.8">Sheet</text>
<text x="251.6" y="190.8">1</text>
<text x="256.9" y="190.8">of</text>
<text x="262.2" y="190.8">2</text>
<text x="267.6" y="187.3">C</text>
</g>
<g font-size="1.3">
<text x="31.1" y="21.8">5</text>
<text x="84.4" y="21.8">4</text>
<text x="137.8" y="21.8">3</text>
<text x="191.1" y="21.8">2</text>
<text x="244.5" y="21.8">1</text>
<text x="3.1" y="44.5">D</text>
<text x="271.6" y="44.5">D</text>
<text x="3.1" y="86.7">C</text>
<text x="271.6" y="86.7">C</text>
<text x="3.1" y="129">B</text>
<text x="271.6" y="129">B</text>
<text x="3.1" y="171.2">A</text>
<text x="271.6" y="171.2">A</text>
<text x="31.1" y="192.5">5</text>
<text x="84.4" y="192.5">4</text>
<text x="137.8" y="192.5">3</text>
<text x="191.1" y="192.5">2</text>
<text x="244.5" y="192.5">1</text>
</g>
</svg>
